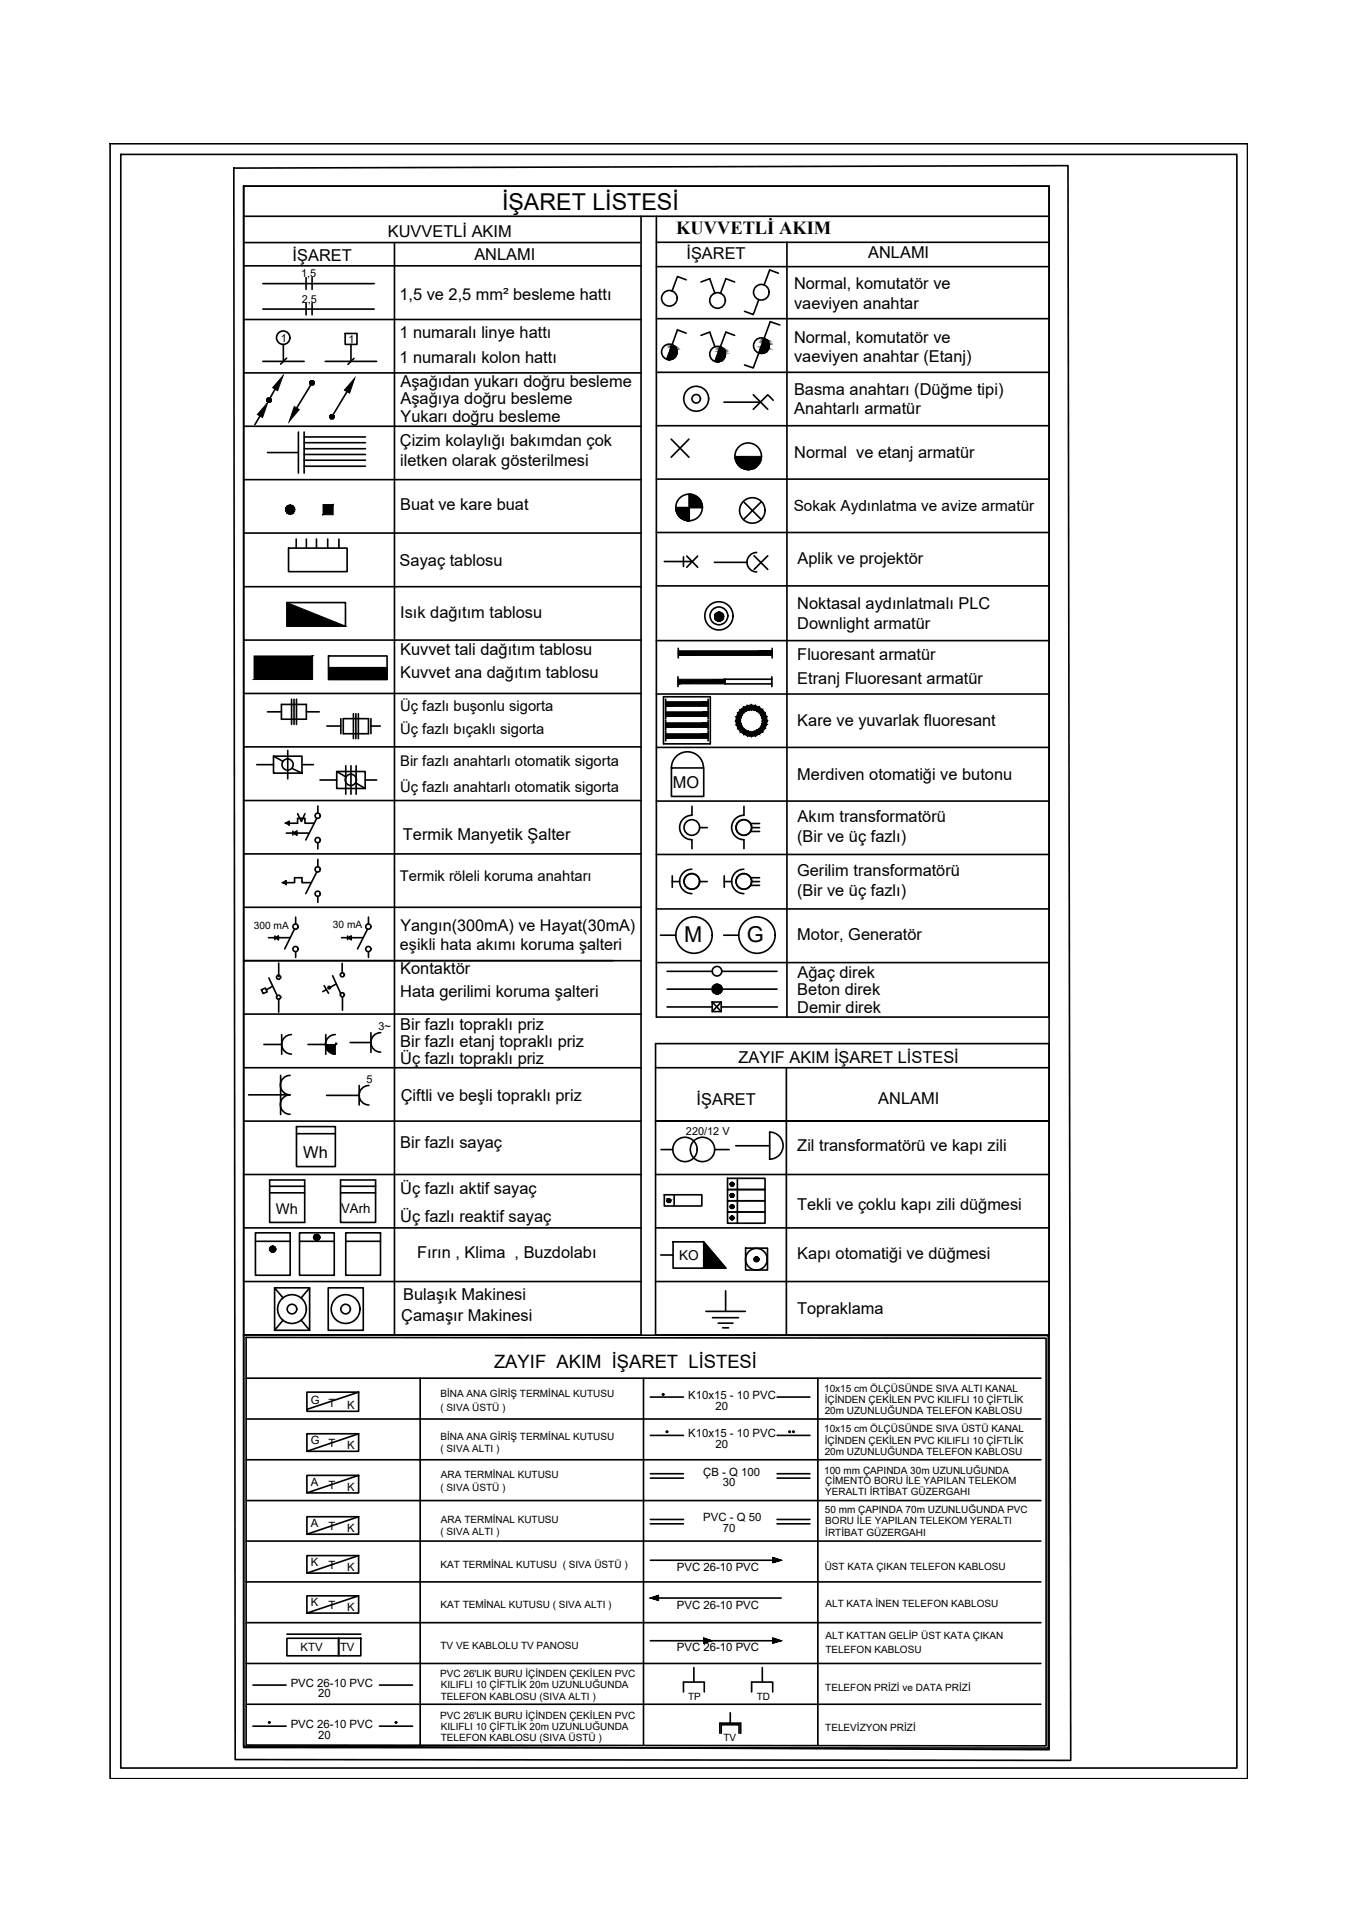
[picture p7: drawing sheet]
<svg xmlns="http://www.w3.org/2000/svg" width="210mm" height="297mm" viewBox="0 0 210 297" stroke-linecap="round" stroke-linejoin="round" font-family="sans-serif">
<!-- layer: 0 -->
<g fill="none" stroke="#000" stroke-width=".25">
<path d="M37.7 33.4h124.6M37.7 37.5h61.3M61 37.5v168.9M99.2 33.4v173h-61.5v-177.6h124.6v128.5h-60.8v-123.9M101.5 37.5h60.8M121.7 37.5v119.8M37.7 49.4h61.5M37.7 57.7h61.5M37.7 41.1h61.5M40.7 55.9h6.3M40.7 47.8h17.2M40.7 43.9h17.2"/>
<path d="M43.8 53.3v2.6M44.3 55.4l-.9 .9M47.3 42.9v1.8M47.3 46.9v1.8M48.3 42.9v1.8M48.3 46.9v1.8M48.4 59.1l-2.5 4M50.3 55.9h8M53.4 51.6h1.8v1.7h-1.8zM54.3 53.3v2.6M54.8 55.4l-1 .9M101.5 49.3h60.8"/>
<path d="M101.5 57.6h60.8M101.5 41.2h60.8M106.1 43.3l-1.3-.5-.9 2.2M106.1 51.5l-1.3-.5-1.7 4.6M108.4 43.6l1.4-.5 .8 2.3M108.4 51.9l1.4-.5 .8 2.2M113.6 43.6l-1.3-.5-.9 2.3M113.6 51.9l-1.3-.5-1.7 4.5M117.4 46.4l-.9 2.2-1.3-.5M120.4 42.2l-1.3-.5-.9 2.3M120.6 50.2l-1.5-.5-2.6 7.2-1.3-.5M37.7 65.9h61.5"/>
<path d="M37.7 74.2h61.5M40.2 64.3l-.8 1.4M41.4 70h4.8M42.6 60.2l-.8 1.3M46.2 66.8v6.4M47 66.8v6.4M47 67.6h9.5M47 68.5h9.5M47 69.4h9.5M47 70.3h9.5M47 71.2h9.5M47 72.1h9.5"/>
<path d="M53.7 60.5l-2.5 4.1M101.5 65.8h60.8M101.5 74.1h60.8M103.8 67.9l2.8 2.8M104.5 78.5h4.1M104.5 78.5a2.05 2.05 0 0 0 2.1 2M106.6 67.9l-2.8 2.8M106.6 76.4a2.05 2.05 0 0 1 2 2.1M106.6 76.5v4.1M112 62.2h5.6M115 77.6l2.8 2.7M116.5 61l2.3 2.3"/>
<path d="M117.8 77.6l-2.8 2.7M119.6 61.9l-.8-.9-2.3 2.3M37.7 82.4h61.5M37.7 90.7h61.5M37.7 99h61.5M44.4 93.2h9v3.6h-9zM44.6 84.8h9.1v3.6h-9.1zM45.8 83.4v1.4M47.4 83.4v1.4M49 83.4v1.4M50.7 83.4v1.4M52.4 83.4v1.4"/>
<path d="M101.5 99.1h60.8M101.5 82.3h60.8M101.5 90.6h60.8M102.8 86.8h4.3M105.7 86.1v1.5M106.2 86l1.7 1.7M107.9 86l-1.7 1.7M110.5 87h5M116.6 85.9l2.2 2.2M117 85.4a1.5 1.5 0 0 0-1.5 1.5 1.5 1.5 0 0 0 1.5 1.5M118.8 85.9l-2.2 2.2M37.7 107.2h61.5"/>
<path d="M37.7 115.5h61.5M39.7 118.2h2.6M41.4 110.1h2.1M42.3 116.9h4.4v2.6h-4.4zM42.3 116.9l1.5 .8M43.5 108.9h3.9v2.3h-3.9zM44.5 116v4.4M45.1 108.1v3.9M45.2 118.8l1.5 .7M45.5 108.1v3.9M45.9 108.1v3.9M46.7 118.2h1.8"/>
<path d="M47.4 110.1h2M50.6 112.3h2.1M50.8 101.4h9.1v3.7h-9.1zM50.8 103.3h9.1M52.1 119.3h4.4v2.6h-4.4zM52.1 119.3l1.4 .8M52.7 111.1v2.4M53.1 111.1h3.9v2.4h-3.9zM53.5 118.4v4.4M54.3 118.4v4.4M54.7 110.4v3.8M55 110.4v3.8"/>
<path d="M55.1 118.4v4.4M55.4 110.4v3.8M57.4 111.1v2.4M57.4 112.3h1.4M101.5 107.3h60.8M101.5 115.6h60.8M102.6 107.7h7.3v7.3h-7.3zM103 108.1v1.5M103 109.7v1.5M103 111.4v1.5M103 113v1.6M103.9 118.7a2.48 2.48 0 0 1 2.4-2.5 2.48 2.48 0 0 1 2.5 2.5"/>
<path d="M103.9 118.7h5v4.4h-5zM104.9 104.6v1.6M104.9 100.2v1.5M109.5 108.1v1.5M109.5 109.7v1.5M109.5 111.4v1.5M109.5 113v1.6M119.4 105h-7.2v.7h7.2M119.4 104.6v1.6M119.4 100.2v1.5M37.7 123.8h61.5M37.7 132h61.5"/>
<path d="M44.3 128.8h1M45.3 128.5v.6M45.4 128.8l.5-.3v.6zM45.4 128.8h2.5M46 125.8l.6 1.2 .6-1.2M48.1 136.5h-1.4v-.8h-1.1v.8h-1.9l.6-.3v.6M48.6 127.3h-1.4v-.8h-1.2v.8h-1.8l.5-.3v.6M49 134.8l-1.7 3.4M49 126.5l-1.7 3.4M49.2 124.6v1.2M49.2 130.3v1M49.2 132.9v1.1"/>
<path d="M49.2 138.6v.9M49.5 120.6h2.6M55 121.1l1.5 .8M56.5 120.6h1.8M101.5 132.1h60.8M101.5 123.9h60.8M104 135.4v1.8M104 136.3h1.1M107 134.4a1.88 1.88 0 0 0-1.9 1.9 1.88 1.88 0 0 0 1.9 1.9M107 126.1a1.88 1.88 0 0 0-1.9 1.9 1.88 1.88 0 0 0 1.9 1.8M107 124.7v1.4M107 129.8v1.4"/>
<path d="M108.2 136.3h1.2M108.2 128h1.2M112 135.4v1.8M112 136.3h1.2M115.1 134.4a1.88 1.88 0 0 0-1.9 1.9 1.88 1.88 0 0 0 1.9 1.9M115.1 126.1a1.88 1.88 0 0 0-1.9 1.9 1.88 1.88 0 0 0 1.9 1.8M115.1 124.7v1.4M115.1 129.8v1.4M116.1 135.7h1.4M116.1 136.9h1.4M116.1 127.3h1.4M116.1 128.6h1.4"/>
<path d="M116.3 136.3h1.2M116.3 128h1.2M37.7 140.3h61.5M37.7 148.5h61.5M37.7 156.8h61.5M40.4 153l.7-.2 .2 .6-.6 .2zM41.5 145h1M41.6 151.2l1.3 2.8M42.1 152.5l-.9 .6M42.5 144.7v.6M42.6 145l.5-.3v.6zM42.6 145h2.3"/>
<path d="M43.1 148.9v2.1M43.1 154.5v2M43.6 160v3M45.1 160a1.5 1.5 0 0 0-1.5 1.5 1.5 1.5 0 0 0 1.5 1.5M45.6 143.6l-1.6 3.1M45.7 141.8v1.1M45.7 147.2v.8M50.1 152.4l.7 1.2M50.4 160v3M50.5 153l-.6 .3M51.4 150.9l1.3 2.8M51.9 160a1.5 1.5 0 0 0-1.6 1.5 1.5 1.5 0 0 0 1.6 1.5"/>
<path d="M52 152.1l-.9 .6M52.8 145h1M52.9 149v1.5M53 154.2v2M53.8 144.7v.6M53.9 145l.4-.3v.6zM53.9 145h2.2M56.9 143.6l-1.6 3.1M57 141.8v1.1M57 147.2v.8M57.4 159.7v3M58.9 159.7a1.5 1.5 0 0 0-1.5 1.5 1.5 1.5 0 0 0 1.5 1.5"/>
<path d="M101.5 148.8h60.8M101.5 140.5h60.8M102.2 144.6h2.3M103.2 155.7h7M103.2 150.2h7M103.2 153h17M110.2 154.9h1.4v1.5h-1.4zM110.2 154.9l1.4 1.5M111.6 154.9l-1.4 1.5M111.6 155.7h8.6M111.7 150.2h8.5M111.9 144.6h2.4"/>
<path d="M37.7 165.1h61.5M37.7 173.4h61.5M38.5 169.3h6.2M40.8 161.5h2.8M43.4 166.3v6M44.9 166.3a1.5 1.5 0 0 0-1.5 1.5 1.5 1.5 0 0 0 1.5 1.5 1.5 1.5 0 0 0-1.5 1.5 1.5 1.5 0 0 0 1.5 1.5M45.9 174.2h6v6.2h-6zM45.9 175.3h6M47.6 161.5h2.8M50.5 169.4h5.1M54.2 161.2h3.2M55.6 167.9v3"/>
<path d="M57.1 167.9a1.5 1.5 0 0 0-1.5 1.5 1.5 1.5 0 0 0 1.5 1.5M101.4 161.4h60.9v45h-60.9zM101.4 165.1h60.9M102.2 177.8h1.9M110.6 177.8h2.2M113.8 177.2h5.3M119 175a2.1 2.1 0 0 1 2.1 2.1 2.1 2.1 0 0 1-2.1 2.1M119.1 175.1v4.1M121.6 165.1v41.3M162.3 173.4h-60.9h60.9M37.7 181.6h61.5M37.7 189.9h61.5"/>
<path d="M37.7 198.2h61.5M39.5 190.6h5.4v6.6h-5.4zM39.5 191.9h5.4M41.7 184.4h5.4M41.7 183.4h5.4M41.7 182.5h5.4v6.5h-5.4zM42.5 199.1h5.4M46.3 190.6h5.4v6.6h-5.4zM46.3 191.9h5.4M50.8 199.1h5.4v6.6h-5.4zM52.7 182.5h5.4v6.5h-5.4zM52.7 184.4h5.4"/>
<path d="M52.7 183.4h5.4M53.5 190.6h5.4v6.6h-5.4zM53.5 191.9h5.4M101.4 181.6h60.9M101.4 189.9h60.9M101.4 198.2h60.9M102.2 194.1h1.9M102.8 184.7h5.8v1.8h-5.8zM104.1 192h4.8v4.1h-4.8zM104.3 184.7v1.8M108.9 192l3.4 4.1h-3.4M112.2 199.6v3.2"/>
<path d="M112.5 182.2h5.8v1.7h-5.8zM112.5 183.9h5.8v1.8h-5.8zM112.5 185.7h5.8v1.7h-5.8zM112.5 187.4h5.8v1.7h-5.8zM114.1 182.2v6.9M115.3 193h3.4v3.4h-3.4zM42.5 205.7h5.4M43.8 200.7l-1.3-1.6v6.6l1.3-1.6M46.6 200.7l1.3-1.6v6.6l-1.3-1.6M109.2 202.8h6.1M110.2 203.8h4M111.1 204.6h2.3"/>
<path d="M111.8 205.3h.9"/>
<circle cx="43.8" cy="52.2" r="1.04"/>
<circle cx="103.5" cy="54.4" r="1.21"/>
<circle cx="103.5" cy="46.1" r="1.21"/>
<circle cx="111" cy="46.5" r="1.21"/>
<circle cx="111" cy="54.8" r="1.21"/>
<circle cx="117.8" cy="45.2" r="1.21"/>
<circle cx="117.8" cy="53.4" r="1.21"/>
<circle cx="106.6" cy="78.5" r="2.05"/>
<circle cx="107.7" cy="61.7" r="1.93"/>
<circle cx="107.7" cy="61.7" r=".66"/>
<circle cx="115.7" cy="70.5" r="2.05"/>
<circle cx="116.4" cy="78.9" r="1.97"/>
<circle cx="111.2" cy="95.2" r="2.18"/>
<circle cx="111.2" cy="95.2" r="1.38"/>
<circle cx="44.5" cy="118.2" r=".87"/>
<circle cx="49.1" cy="138.2" r=".4"/>
<circle cx="49.1" cy="134.4" r=".4"/>
<circle cx="49.1" cy="129.9" r=".4"/>
<circle cx="49.1" cy="126.1" r=".4"/>
<circle cx="54.3" cy="120.6" r=".87"/>
<circle cx="107" cy="136.3" r="1.21"/>
<circle cx="107" cy="128" r="1.21"/>
<circle cx="115.1" cy="136.3" r="1.21"/>
<circle cx="115.1" cy="128" r="1.21"/>
<circle cx="43.1" cy="154.2" r=".32"/>
<circle cx="43.1" cy="151.1" r=".32"/>
<circle cx="45.7" cy="146.7" r=".4"/>
<circle cx="45.7" cy="143.3" r=".4"/>
<circle cx="50.9" cy="152.7" r=".19"/>
<circle cx="53" cy="153.8" r=".32"/>
<circle cx="53" cy="150.7" r=".32"/>
<circle cx="57" cy="143.3" r=".4"/>
<circle cx="57" cy="146.7" r=".4"/>
<circle cx="107.4" cy="144.6" r="2.82"/>
<circle cx="110.9" cy="150.2" r=".74"/>
<circle cx="110.9" cy="152.9" r=".74"/>
<circle cx="117.1" cy="144.6" r="2.82"/>
<circle cx="106" cy="177.7" r="1.88"/>
<circle cx="108.7" cy="177.7" r="1.88"/>
<circle cx="42.2" cy="193.1" r=".44"/>
<circle cx="49" cy="191.3" r=".44"/>
<circle cx="103.5" cy="185.7" r=".28"/>
<circle cx="113.2" cy="188.3" r=".28"/>
<circle cx="113.2" cy="183.1" r=".28"/>
<circle cx="113.2" cy="184.8" r=".28"/>
<circle cx="113.2" cy="186.6" r=".28"/>
<circle cx="117" cy="194.7" r="1.67"/>
<circle cx="117" cy="194.7" r=".36"/>
<circle cx="45.2" cy="202.4" r="2.22"/>
<circle cx="45.2" cy="202.4" r=".74"/>
<circle cx="53.5" cy="202.4" r="2.22"/>
<circle cx="53.5" cy="202.4" r=".74"/>
</g>
<g fill="#000" stroke="#000" stroke-width=".15">
<path d="M43.8 58.1l-.9 2.3-.7-.5zM103.3 55.6h.5zM103.9 53.3l.3 .1h-.3zM110.8 55.9h.5zM117.5 54.7h.6zM118.2 52.3l.2 .1h-.2zM41.4 62.2l-.8 2.4-.8-.5zM44.9 78.8h.7v.3zM45.5 62.9l.8 .4-1.6 1.9zM54.9 58.5l-.8 2.3-.8-.5zM106.6 76.5h.3zM44.4 93.2l9 3.6h-9z"/>
<path d="M105.9 80.4h.7v.1zM111.1 96.1h.3zM111.1 94.7h.2zM110.8 153.7h.3zM110.8 152.2h.2zM41.8 193.3h.8zM42.1 193.6h.2zM42.1 192.7h.2zM48.9 191.8h.2zM49 190.9h.1zM103.2 185.8h.5zM103.3 185.5h.4z"/>
<path d="M103.3 185.9h.3zM103.4 185.4h.2zM103.4 185.9h.1zM108.9 192l3.4 4.1h-3.4zM113.2 183.4h.1zM113.2 185.1h.1zM113.2 186.9h.1zM113.2 188.6h.1zM116.7 194.6h.7zM116.9 195.1h.2zM117 194.4h.1z"/>
<path d="M47.9 59.2v.2l.3-.2zM47.9 59.4l.3-.2-.1 .3zM48.2 59.2l-.1 .3 .1 .1z"/>
<path d="M48.1 58.9l.1 .3v-.4zM48.1 58.9l.1 .3-.3-.2zM47.9 59v.2h.3z"/>
<path d="M48.2 59.2v.4l.2-.1zM48.2 59.2l.4 .2-.2 .1zM48.2 59.2l.4 .2v-.2z"/>
<path d="M48.2 59.2h.4v-.2zM48.4 58.9l.2 .1-.4 .2zM48.2 58.8v.4l.2-.3z"/>
<path d="M103.3 55.6h.4zM103.3 55.6h.4z"/>
<path d="M103.1 55.6h.8zM103.1 55.6h.7z"/>
<path d="M103.1 55.5h.9zM103.1 55.5l.8 .1z"/>
<path d="M103.9 53.4l.4 .1zM103.9 53.4l.4 .1h-.4z"/>
<path d="M103.2 55.4l.8 .1 .2-.1zM103.2 55.4l.8 .1h-.9z"/>
<path d="M103.9 53.5l.6 .1-.2-.1zM103.9 53.5l.6 .1h-.7z"/>
<path d="M103.2 55.3l1 .1 .2-.1zM103.2 55.3l1 .1h-1z"/>
<path d="M103.8 53.6l.8 .2-.1-.2zM103.8 53.6l.8 .2h-.8z"/>
<path d="M103.3 55.1l1.1 .2 .1-.2zM103.3 55.1l1.1 .2h-1.2z"/>
<path d="M103.8 53.8l.9 .2-.1-.2zM103.8 53.8l.9 .2h-1z"/>
<path d="M103.7 54l1 .2v-.2zM103.7 54l1 .2h-1.1z"/>
<path d="M103.4 54.9l1.1 .2 .2-.2zM103.4 54.9l1.1 .2h-1.2z"/>
<path d="M103.6 54.2l1.1 .2v-.2zM103.6 54.2l1.1 .2h-1.1z"/>
<path d="M103.6 54.4l1.1 .3v-.3zM103.6 54.4l1.1 .3h-1.2z"/>
<path d="M103.5 54.7l1.2 .2v-.2zM103.5 54.7l1.2 .2h-1.3z"/>
<path d="M110.8 55.9l.4 .1zM110.8 56h.4z"/>
<path d="M110.6 55.9h.8zM110.6 55.9h.7z"/>
<path d="M111.4 53.6l.2 .1zM111.4 53.6l.2 .1h-.2z"/>
<path d="M110.6 55.9h.9zM110.6 55.9h.8z"/>
<path d="M111.4 53.7l.4 .1zM111.4 53.7l.4 .1h-.4z"/>
<path d="M110.7 55.8l.8 .1 .2-.1zM110.7 55.8l.8 .1h-.9z"/>
<path d="M111.4 53.8l.5 .2-.1-.2zM111.4 53.8l.5 .2h-.6z"/>
<path d="M110.7 55.6l1 .2 .2-.2zM110.7 55.6l1 .2h-1z"/>
<path d="M111.3 54l.8 .1-.2-.1zM111.3 54l.8 .1h-.9z"/>
<path d="M110.8 55.4l1.1 .2 .1-.2zM110.8 55.4l1.1 .2h-1.2z"/>
<path d="M111.2 54.1l1 .3-.1-.3zM111.2 54.1l1 .3h-1z"/>
<path d="M111.2 54.4l1 .2v-.2zM111.2 54.4l1 .2h-1.1z"/>
<path d="M110.8 55.2l1.2 .2 .2-.2zM110.8 55.2l1.2 .2h-1.2z"/>
<path d="M111.1 54.6l1.1 .2v-.2zM111.1 54.6l1.1 .2h-1.2z"/>
<path d="M110.9 55l1.3 .2v-.2zM110.9 55l1.3 .2h-1.4z"/>
<path d="M111 54.8l1.2 .2v-.2zM111 54.8l1.2 .2h-1.3z"/>
<path d="M117.5 54.7h.5zM117.6 54.7h.4z"/>
<path d="M117.4 54.6h.8zM117.4 54.6l.7 .1z"/>
<path d="M117.4 54.6h.9zM117.4 54.6h.8z"/>
<path d="M118.2 52.4l.4 .1zM118.2 52.4l.4 .1h-.5z"/>
<path d="M117.4 54.5l.9 .1 .2-.1zM117.4 54.5l.9 .1h-.9z"/>
<path d="M118.1 52.5l.6 .2-.1-.2zM118.1 52.5l.6 .2h-.6z"/>
<path d="M117.5 54.3l1 .2 .2-.2zM117.5 54.3l1 .2h-1.1z"/>
<path d="M118.1 52.7l.7 .1-.1-.1zM118.1 52.7l.7 .1h-.8z"/>
<path d="M117.5 54.1l1.2 .2 .1-.2zM117.5 54.1l1.2 .2h-1.2z"/>
<path d="M118 52.8l.9 .2-.1-.2zM118 52.8l.9 .2h-.9z"/>
<path d="M118 53l1 .3-.1-.3zM118 53l1 .3h-1.1z"/>
<path d="M117.6 53.9l1.2 .2 .1-.2zM117.6 53.9l1.2 .2h-1.3z"/>
<path d="M117.9 53.3l1.1 .2v-.2zM117.9 53.3l1.1 .2h-1.2z"/>
<path d="M117.7 53.7l1.2 .2 .1-.2zM117.7 53.7l1.2 .2h-1.3z"/>
<path d="M117.8 53.5l1.2 .2v-.2zM117.8 53.5l1.2 .2h-1.3z"/>
<path d="M41.2 61.9l.1 .2 .3-.2zM41.3 62.1l.3-.2-.2 .3zM41.6 61.9l-.2 .3h.2z"/>
<path d="M41.4 61.6l.2 .3v-.4zM41.4 61.6l.2 .3-.3-.2zM41.3 61.7l-.1 .2h.4z"/>
<path d="M41.6 61.9v.3h.2zM41.6 61.9l.3 .2-.1 .1zM41.6 61.9l.3 .2 .1-.2z"/>
<path d="M41.6 61.9h.4l-.1-.2zM41.8 61.6l.1 .1-.3 .2zM41.6 61.5v.4l.2-.3z"/>
<path d="M44.2 79.1l.2 .2 .5-.5zM44.9 78.8l-.3 .7-.2-.2zM44.9 78.8l-.3 .7h.3z"/>
<path d="M44.4 78.3l-.2 .2 .7 .3zM44.2 78.5l.7 .3h-.7zM44.2 78.8v.3l.7-.3z"/>
<path d="M44.9 78.8v.7h.3zM44.9 78.8l.5 .5-.2 .2zM44.9 78.8l.5 .5 .2-.2z"/>
<path d="M44.9 78.1v.7l.3-.7zM44.6 78.1h.3v.7zM44.4 78.3l.5 .5-.3-.7z"/>
<path d="M44.9 78.8h.7v-.3zM44.9 78.8l.5-.5 .2 .2zM45.2 78.1l-.3 .7 .5-.5z"/>
<path d="M50 78h1.5l-1.5 1.6zM51.5 78l-1.5 1.6h1.5z"/>
<path d="M51 64.4v.2l.3-.2zM51 64.6l.3-.2-.1 .4zM51.3 64.4l-.1 .4h.1z"/>
<path d="M51.3 64.4v.4h.2zM51.3 64.4l.4 .2-.2 .2zM51.3 64.4l.4 .2v-.2z"/>
<path d="M51.2 64.1l.1 .3v-.3zM51.2 64.1l.1 .3-.3-.1zM51 64.3v.1h.3z"/>
<path d="M51.3 64.4h.4v-.1zM51.5 64.1l.2 .2-.4 .1zM51.3 64.1v.3l.2-.3z"/>
<path d="M104.5 78.5l2.1 .4v-.4zM104.5 78.5l2.1 .4h-2z"/>
<path d="M104.6 78.9l2 .3v-.3zM104.6 78.9l2 .3h-1.9z"/>
<path d="M104.7 79.2l1.9 .3v-.3zM104.7 79.2l1.9 .3h-1.8z"/>
<path d="M104.8 79.5l1.8 .3v-.3zM104.8 79.5l1.8 .3h-1.6z"/>
<path d="M105 79.8l1.6 .3v-.3zM105 79.8l1.6 .3h-1.3z"/>
<path d="M104.5 78.5l2.1 .4v-.4zM104.5 78.5l2.1 .4h-2z"/>
<path d="M104.6 78.9l2 .3v-.3zM104.6 78.9l2 .3h-1.9z"/>
<path d="M104.7 79.2l1.9 .3v-.3zM104.7 79.2l1.9 .3h-1.8z"/>
<path d="M104.8 79.5l1.8 .3v-.3zM104.8 79.5l1.8 .3h-1.6z"/>
<path d="M105 79.8l1.6 .3v-.3zM105 79.8l1.6 .3h-1.3z"/>
<path d="M106.6 76.5l.7 .1zM106.6 76.5l.7 .1h-.7z"/>
<path d="M106.6 76.6l1 .2-.3-.2zM106.6 76.6l1 .2h-1z"/>
<path d="M106.6 76.8l1.3 .1-.3-.1zM106.6 76.8l1.3 .1h-1.3z"/>
<path d="M106.6 76.9l1.6 .3-.3-.3zM106.6 76.9l1.6 .3h-1.6z"/>
<path d="M106.6 77.2l1.8 .3-.2-.3zM106.6 77.2l1.8 .3h-1.8z"/>
<path d="M106.6 77.5l1.9 .3-.1-.3zM106.6 77.5l1.9 .3h-1.9z"/>
<path d="M106.6 77.8l2 .3-.1-.3zM106.6 77.8l2 .3h-2z"/>
<path d="M106.6 78.1l2 .4v-.4zM106.6 78.1l2 .4h-2z"/>
<path d="M115.2 72.6h.7h.4zM115.2 72.6h.7z"/>
<path d="M114.8 72.4l1.5 .2 .3-.2zM114.8 72.4l1.5 .2h-1.1z"/>
<path d="M114.5 72.2l2.1 .2 .4-.2zM114.5 72.2l2.1 .2h-1.8z"/>
<path d="M114.2 72l2.8 .2 .2-.2zM114.2 72l2.8 .2h-2.5z"/>
<path d="M114 71.7l3.2 .3 .3-.3zM114 71.7l3.2 .3h-3z"/>
<path d="M113.8 71.3l3.7 .4 .2-.4zM113.8 71.3l3.7 .4h-3.5z"/>
<path d="M113.7 71l4 .3v-.3zM113.7 71l4 .3h-3.9z"/>
<path d="M113.7 70.6l4 .4 .1-.4zM113.7 70.6l4 .4h-4z"/>
<path d="M105.9 80.4l.7 .1zM106.2 80.5l.4 .1z"/>
<path d="M105.9 80.4l.7 .1zM106.2 80.5l.4 .1z"/>
<path d="M105.3 80.1l1.3 .2v-.2zM105.3 80.1l1.3 .2h-1z"/>
<path d="M105.6 80.3l1 .1v-.1zM105.6 80.3l1 .1h-.7z"/>
<path d="M105.3 80.1l1.3 .2v-.2zM105.3 80.1l1.3 .2h-1z"/>
<path d="M105.6 80.3l1 .1v-.1zM105.6 80.3l1 .1h-.7z"/>
<path d="M111.1 96.1h.2zM111.1 96.1h.2z"/>
<path d="M111.1 94.7h.3zM111.1 94.7h.3z"/>
<path d="M111.1 94.7h.3zM111 94.7h.4z"/>
<path d="M111 94.7h.5zM110.9 94.7h.6z"/>
<path d="M111 96h.4zM111 96l.4 .1z"/>
<path d="M110.9 94.7h.7zM110.9 94.7h.7z"/>
<path d="M110.9 96h.6zM110.9 96h.5z"/>
<path d="M110.9 94.7l.7 .1zM110.9 94.7l.7 .1z"/>
<path d="M110.9 96h.7zM110.9 96h.6z"/>
<path d="M110.8 94.8h.9zM110.8 94.8h.9z"/>
<path d="M110.8 95.9h.8zM110.8 95.9l.8 .1z"/>
<path d="M110.8 94.8l.9 .1zM110.8 94.8l.9 .1z"/>
<path d="M110.8 95.9h.9zM110.8 95.9h.8z"/>
<path d="M110.7 94.9h1.1zM110.7 94.9h1.1z"/>
<path d="M110.7 95.8h1zM110.7 95.8l1 .1z"/>
<path d="M110.7 94.9l1.1 .1v-.1zM110.7 94.9l1.1 .1h-1.2z"/>
<path d="M110.7 95.8h1.1zM110.7 95.8h1z"/>
<path d="M110.6 95h1.3zM110.6 95h1.3z"/>
<path d="M110.6 95.8h1.2zM110.6 95.8h1.2z"/>
<path d="M110.6 95l1.3 .1zM110.6 95l1.3 .1z"/>
<path d="M110.6 95.7l1.2 .1 .1-.1zM110.6 95.7l1.2 .1h-1.2z"/>
<path d="M110.6 95.1l1.3 .1v-.1zM110.6 95.1l1.3 .1h-1.4z"/>
<path d="M110.5 95.2h1.4zM110.5 95.2h1.4z"/>
<path d="M110.5 95.2l1.4 .1v-.1zM110.5 95.2l1.4 .1h-1.4z"/>
<path d="M110.5 95.5h1.4zM110.5 95.5h1.4z"/>
<path d="M110.5 95.5l1.4 .1v-.1zM110.5 95.5l1.4 .1h-1.3z"/>
<path d="M110.6 95.6h1.3zM110.6 95.6l1.3 .1z"/>
<path d="M110.5 95.3l1.4 .1v-.1zM110.5 95.3l1.4 .1h-1.4z"/>
<path d="M110.5 95.4h1.4zM110.5 95.4h1.4z"/>
<path d="M110.5 95.4l1.4 .1v-.1zM110.5 95.4l1.4 .1h-1.4z"/>
<path d="M39.3 101.4h9.1l-9.1 3.7zM39.3 105.1h9.1v-3.7z"/>
<path d="M50.8 103.3l9.1 1.8v-1.8zM50.8 103.3l9.1 1.8h-9.1z"/>
<path d="M103 111.8v.7l6.5-.7zM103 112.5l6.5-.7v.7z"/>
<path d="M103 110.1v.7l6.5-.7zM103 110.8l6.5-.7v.7z"/>
<path d="M103 108.5v.7l6.5-.7zM103 109.2l6.5-.7v.7z"/>
<path d="M103 113.5v.7l6.5-.7zM103 114.2l6.5-.7v.7z"/>
<path d="M104.9 105v.7l7.3-.7zM104.9 105.7l7.3-.7v.7z"/>
<path d="M104.9 100.6v.7l14.5-.7zM104.9 101.3l14.5-.7v.7z"/>
<path d="M117.9 111.9l.8-.4-.1 .6zM117.9 111.5v.4l.8-.4zM117.9 111.5l.7-.7 .1 .7zM117.9 111v.5l.7-.7zM118.3 110.2l.3 .6-.7 .2zM117.7 110.6l.2 .4 .4-.8zM118 109.7l.3 .5-.6 .4zM118 109.7l-.6 .5 .3 .4zM117.4 109.3l.6 .4-.6 .5zM117.4 109.3l-.3 .7 .3 .2zM116.9 109.1l.5 .2-.3 .7zM116.9 109.1l-.2 .7 .4 .2zM116.2 109l.7 .1-.2 .7zM116.2 109v.8h.5zM115.6 109.1l.6-.1v.8zM115.6 109.1l.2 .7h.4zM115 109.3l.6-.2 .2 .7zM115 109.3l.4 .7 .4-.2zM114.5 109.7l.5-.4 .4 .7zM114.5 109.7l.5 .5 .4-.2zM114.5 109.7l.5 .5h-.9zM114.1 110.2l.7 .4 .2-.4zM114.1 110.2l.7 .4-.9 .2zM113.9 110.8l.7 .2 .2-.4zM113.9 110.8l.7 .2-.8 .5zM113.8 111.5h.7l.1-.5zM113.8 111.5h.7l-.6 .6zM113.9 112.1l.7-.2-.1-.4zM113.9 112.1l.7-.2-.5 .7zM114.6 111.9l-.5 .7 .7-.3zM114.1 112.6l.7-.3-.3 .9zM114.8 112.3l-.3 .9 .5-.6zM114.5 113.2l.5-.6v.9zM115 112.6v.9l.4-.6zM115.4 112.9l.2 .9-.6-.3zM115.4 112.9l.2 .9 .2-.7zM115.8 113.1l.4 .8-.6-.1zM115.8 113.1l.4 .8v-.7zM116.2 113.2l.7 .6-.7 .1zM116.2 113.2l.7 .6-.2-.7zM116.7 113.1l.7 .4-.5 .3zM116.7 113.1l.7 .4-.3-.6zM117.1 112.9l.9 .3-.6 .3zM117.1 112.9l.9 .3-.6-.6zM117.4 112.6h.9l-.3 .6zM117.7 112.3l-.3 .3h.9zM117.7 112.3l.9-.2-.3 .5zM117.9 111.9l-.2 .4 .9-.2z"/>
<path d="M43.7 136.5l.6-.3v.3zM43.7 136.5l.6 .3v-.3z"/>
<path d="M44.2 127.3l.5-.3v.3zM44.2 127.3l.5 .3v-.3z"/>
<path d="M45.4 128.8l.5-.3v.3zM45.4 128.8l.5 .3v-.3z"/>
<path d="M42.6 145l.5-.3v.3zM42.6 145l.5 .3v-.3z"/>
<path d="M53.9 145l.4-.3v.3zM53.9 145l.4 .3v-.3z"/>
<path d="M110.8 153.7h.2zM110.8 153.7h.2z"/>
<path d="M110.8 152.2h.3zM110.8 152.2h.3z"/>
<path d="M110.8 152.2h.4zM110.7 152.2h.5z"/>
<path d="M110.7 152.2l.6 .1zM110.6 152.3h.7z"/>
<path d="M110.7 153.7h.5zM110.7 153.7h.4z"/>
<path d="M110.6 152.3h.7zM110.6 152.3h.7z"/>
<path d="M110.6 153.6h.7zM110.6 153.6l.6 .1z"/>
<path d="M110.6 152.3l.8 .1zM110.5 152.4h.9z"/>
<path d="M110.6 153.6h.7zM110.6 153.6h.7z"/>
<path d="M110.5 152.4h.9zM110.5 152.4h.9z"/>
<path d="M110.5 153.5h.9zM110.5 153.5l.8 .1z"/>
<path d="M110.5 152.4h1zM110.5 152.4h1z"/>
<path d="M110.5 153.5h.9zM110.5 153.5h.9z"/>
<path d="M110.4 152.4l1.1 .1zM110.3 152.5h1.2z"/>
<path d="M110.4 153.5h1.1zM110.4 153.5h1z"/>
<path d="M110.3 152.5h1.3zM110.3 152.5h1.3z"/>
<path d="M110.3 153.4h1.2zM110.3 153.4l1.2 .1z"/>
<path d="M110.3 152.5l1.3 .1v-.1zM110.3 152.5l1.3 .1h-1.3z"/>
<path d="M110.3 153.4h1.3zM110.3 153.4h1.2z"/>
<path d="M110.3 152.6l1.3 .1zM110.3 152.6l1.3 .1z"/>
<path d="M110.3 153.3l1.3 .1v-.1zM110.3 153.3l1.3 .1h-1.3z"/>
<path d="M110.3 152.7h1.3zM110.3 152.7h1.3h-1.4z"/>
<path d="M110.2 152.7l1.5 .1-.1-.1zM110.2 152.7l1.5 .1h-1.5z"/>
<path d="M110.2 153.2h1.4zM110.2 153.2h1.4h-1.3z"/>
<path d="M110.3 153.2h1.3zM110.3 153.2l1.3 .1z"/>
<path d="M110.2 152.8l1.5 .1zM110.2 152.8l1.5 .1z"/>
<path d="M110.2 152.9l1.5 .1v-.1zM110.2 152.9l1.5 .1h-1.5z"/>
<path d="M110.2 153h1.5zM110.2 153h1.5h-1.5z"/>
<path d="M110.2 153l1.5 .1zM110.2 153l1.5 .1z"/>
<path d="M110.2 153.1l1.4 .1 .1-.1zM110.2 153.1l1.4 .1h-1.4z"/>
<path d="M50.4 161.5v.5l1.5-.5zM50.4 162l1.5-.5-1.3 .9zM50.6 162.4l.4 .3 .9-1.2z"/>
<path d="M51.9 161.5l-.9 1.2 .4 .2zM51.9 161.5v1.5l-.5-.1z"/>
<path d="M42.1 193.6h.2zM42.1 193.6h.2z"/>
<path d="M42.1 192.7h.2zM42.1 192.7h.2z"/>
<path d="M42.1 192.7h.2zM42.1 192.7h.2z"/>
<path d="M42.1 192.7h.3zM42 192.7h.4z"/>
<path d="M42.1 193.6h.2zM42.1 193.6h.2z"/>
<path d="M42 192.7h.4zM42 192.7h.4z"/>
<path d="M42 193.5h.4zM42 193.5l.3 .1z"/>
<path d="M42 192.7l.4 .1zM42 192.7l.4 .1z"/>
<path d="M41.9 192.8h.6zM41.9 192.8h.6z"/>
<path d="M41.9 193.5h.5zM41.9 193.5h.5z"/>
<path d="M42 193.5h.4zM42 193.5h.4z"/>
<path d="M41.9 193.5h.6zM41.9 193.5h.5z"/>
<path d="M41.9 192.8h.6zM41.9 192.8h.6z"/>
<path d="M41.9 192.8l.7 .1zM41.9 192.8l.7 .1z"/>
<path d="M41.9 193.5h.6zM41.9 193.5h.6z"/>
<path d="M41.8 192.9h.8zM41.8 192.9h.8z"/>
<path d="M41.8 192.9l.8 .1zM41.8 192.9l.8 .1z"/>
<path d="M41.8 193.4h.8zM41.8 193.4h.8z"/>
<path d="M41.8 193.4h.8zM41.8 193.4l.7 .1z"/>
<path d="M41.8 193h.8zM41.8 193h.8z"/>
<path d="M41.8 193h.8zM41.8 193h.8z"/>
<path d="M41.8 193l.8 .1zM41.8 193l.8 .1z"/>
<path d="M41.8 193.3h.8zM41.8 193.3h.8z"/>
<path d="M41.8 193.3h.8zM41.8 193.3l.8 .1z"/>
<path d="M41.8 193.1h.8zM41.8 193.1h.8z"/>
<path d="M41.8 193.1l.8 .1zM41.8 193.1l.8 .1z"/>
<path d="M41.8 193.2h.8zM41.8 193.2h.8z"/>
<path d="M41.8 193.2l.8 .1zM41.8 193.2l.8 .1z"/>
<path d="M41.8 193.3h.8zM41.8 193.3h.8zM41.8 193.3h.8z"/>
<path d="M48.9 191.8h.2zM49 191.8h.1z"/>
<path d="M49 190.9h.1zM49 190.9h.1z"/>
<path d="M48.9 190.9h.3zM48.9 190.9h.3z"/>
<path d="M48.9 190.9h.3zM48.8 190.9h.4z"/>
<path d="M48.9 191.8h.3zM48.9 191.8h.2z"/>
<path d="M48.8 190.9l.4 .1zM48.8 190.9l.4 .1z"/>
<path d="M48.8 191.7h.4zM48.8 191.7l.4 .1z"/>
<path d="M48.8 191h.5zM48.7 191h.6z"/>
<path d="M48.8 191.7h.4zM48.8 191.7h.4z"/>
<path d="M48.7 191h.6zM48.7 191h.6z"/>
<path d="M48.7 191l.6 .1zM48.7 191.1h.6z"/>
<path d="M48.7 191.7h.6zM48.7 191.7h.5z"/>
<path d="M48.7 191.1h.7zM48.7 191.1h.7z"/>
<path d="M48.7 191.6h.6zM48.7 191.6l.6 .1zM48.7 191.7h.6zM48.7 191.7h.6z"/>
<path d="M48.7 191.1h.7zM48.7 191.1h.7z"/>
<path d="M48.7 191.1h.7zM48.7 191.1h.7z"/>
<path d="M48.7 191.6h.7zM48.7 191.6h.6z"/>
<path d="M48.6 191.1l.8 .1zM48.6 191.1l.8 .1z"/>
<path d="M48.6 191.2h.9zM48.6 191.2h.9z"/>
<path d="M48.6 191.5l.8 .1zM48.6 191.5l.8 .1z"/>
<path d="M48.6 191.6h.8zM48.6 191.6h.8zM48.7 191.6h.7zM48.7 191.6h.7z"/>
<path d="M48.6 191.2l.9 .1zM48.6 191.2l.9 .1z"/>
<path d="M48.6 191.3h.9zM48.6 191.3h.9z"/>
<path d="M48.6 191.3h.9zM48.6 191.3h.9z"/>
<path d="M48.6 191.3l.9 .1zM48.6 191.3l.9 .1z"/>
<path d="M48.6 191.4h.9zM48.6 191.4h.9z"/>
<path d="M48.6 191.4l.9 .1zM48.6 191.4l.9 .1z"/>
<path d="M48.6 191.5h.9zM48.6 191.5h.8z"/>
<path d="M103.4 185.4h.1zM103.4 185.4h.1z"/>
<path d="M103.4 185.4h.2zM103.4 185.4h.2zM103.3 185.4h.3z"/>
<path d="M103.4 185.9h.1zM103.4 185.9h.2z"/>
<path d="M103.3 185.4h.3zM103.3 185.4h.3zM103.3 185.4h.3zM103.3 185.4h.3z"/>
<path d="M103.3 185.4l.3 .1zM103.3 185.5h.3zM103.3 185.5h.3zM103.3 185.5h.3z"/>
<path d="M103.3 185.9h.3zM103.3 185.9h.3zM103.3 185.9h.3z"/>
<path d="M103.3 185.5h.4zM103.3 185.5h.4zM103.2 185.5h.5z"/>
<path d="M103.3 185.8h.3zM103.3 185.8h.4z"/>
<path d="M103.3 185.8l.3 .1zM103.3 185.8l.3 .1z"/>
<path d="M103.3 185.9h.3zM103.3 185.9h.3zM103.3 185.9h.3zM103.3 185.9h.3z"/>
<path d="M103.2 185.5h.5zM103.2 185.5h.5z"/>
<path d="M103.2 185.8h.5zM103.2 185.8h.5z"/>
<path d="M103.2 185.5h.5zM103.2 185.5h.5z"/>
<path d="M103.2 185.5l.5 .1zM103.2 185.5l.5 .1zM103.2 185.6h.5zM103.2 185.6h.5z"/>
<path d="M103.2 185.6h.5zM103.2 185.6h.5z"/>
<path d="M103.2 185.6l.5 .1zM103.2 185.6l.5 .1zM103.2 185.7h.5zM103.2 185.7h.5z"/>
<path d="M103.2 185.7h.5zM103.2 185.7h.5z"/>
<path d="M103.2 185.7l.5 .1zM103.2 185.7l.5 .1zM103.2 185.8h.5z"/>
<path d="M103.2 185.8h.5zM103.2 185.8h.5zM103.2 185.8h.5zM103.2 185.8h.5z"/>
<path d="M113.2 182.8h.1zM113.2 182.8h.1z"/>
<path d="M113.2 184.6h.1zM113.2 184.6h.1z"/>
<path d="M113.2 186.3h.1zM113.2 186.3h.1z"/>
<path d="M113.2 188h.1zM113.2 188h.1z"/>
<path d="M113.2 182.8h.1zM113.1 182.8h.2z"/>
<path d="M113.2 184.6h.1zM113.1 184.6h.2z"/>
<path d="M113.2 186.3h.1zM113.1 186.3h.2z"/>
<path d="M113.2 188h.1zM113.1 188h.2z"/>
<path d="M113.1 182.8l.2 .1zM113.1 182.8l.2 .1z"/>
<path d="M113.1 182.9h.3zM113.1 182.9h.3zM113.1 182.9h.3zM113.1 182.9h.3z"/>
<path d="M113.1 183.4h.2zM113.1 183.4h.2z"/>
<path d="M113.1 184.6h.2zM113.1 184.6h.2z"/>
<path d="M113.1 184.6h.3zM113.1 184.6h.3zM113.1 184.6h.3zM113.1 184.6h.3z"/>
<path d="M113.1 185.1h.2zM113.1 185.1h.2z"/>
<path d="M113.1 186.3l.2 .1zM113.1 186.3l.2 .1z"/>
<path d="M113.1 186.4h.3zM113.1 186.4h.3zM113.1 186.4h.3zM113.1 186.4h.3z"/>
<path d="M113.1 186.8l.2 .1zM113.1 186.8l.2 .1z"/>
<path d="M113.1 186.9h.2zM113.1 186.9h.2z"/>
<path d="M113.1 188l.2 .1zM113.1 188l.2 .1z"/>
<path d="M113.1 188.1h.3zM113.1 188.1h.3zM113.1 188.1h.3zM113.1 188.1h.3z"/>
<path d="M113.1 188.6h.2zM113.1 188.6h.2z"/>
<path d="M113.1 188.6h.2zM113.1 188.6h.2z"/>
<path d="M113.1 182.9h.3zM113 182.9h.4zM113 182.9h.4zM113 182.9h.4z"/>
<path d="M113.1 183.3h.3zM113.1 183.3l.2 .1zM113.1 183.4h.2zM113.1 183.4h.2z"/>
<path d="M113.1 184.6l.3 .1zM113.1 184.6l.3 .1zM113 184.7h.4zM113 184.7h.4z"/>
<path d="M113.1 185.1h.3zM113.1 185.1h.2zM113.1 185.1h.2zM113.1 185.1h.2z"/>
<path d="M113.1 186.4h.3zM113.1 186.4h.3zM113 186.4h.4zM113 186.4h.4z"/>
<path d="M113.1 186.8h.3zM113.1 186.8h.2z"/>
<path d="M113.1 188.1h.3zM113.1 188.1h.3zM113 188.1h.4zM113 188.1h.4z"/>
<path d="M113.1 188.6h.3zM113.1 188.6h.2z"/>
<path d="M113 182.9l.5 .1zM113 182.9l.5 .1zM113 183h.5zM113 183h.5z"/>
<path d="M113 183.3h.4zM113 183.3h.4z"/>
<path d="M113 183.3h.4zM113 183.3h.4zM113.1 183.3h.3zM113.1 183.3h.3z"/>
<path d="M113 184.7h.5zM113 184.7h.5zM113 184.7h.5zM113 184.7h.5z"/>
<path d="M113 185l.4 .1zM113 185l.4 .1z"/>
<path d="M113 185.1h.4zM113 185.1h.4zM113.1 185.1h.3zM113.1 185.1h.3z"/>
<path d="M113 186.4h.5zM113 186.4h.5zM113 186.4h.5zM113 186.4h.5z"/>
<path d="M113 186.8h.4zM113 186.8h.4zM113.1 186.8h.3zM113.1 186.8h.3z"/>
<path d="M113 188.1l.5 .1zM113 188.1l.5 .1zM113 188.2h.5zM113 188.2h.5z"/>
<path d="M113 188.5h.4zM113 188.5l.4 .1zM113.1 188.6h.3zM113.1 188.6h.3z"/>
<path d="M113 183h.5zM113 183h.5z"/>
<path d="M113 183.3h.5zM113 183.3h.5z"/>
<path d="M113 183.3h.5zM113 183.3h.4z"/>
<path d="M113 184.7h.5zM113 184.7h.5z"/>
<path d="M113 185h.5zM113 185h.5z"/>
<path d="M113 185h.5zM113 185h.4z"/>
<path d="M113 186.4l.5 .1zM113 186.4l.5 .1z"/>
<path d="M113 186.7l.5 .1zM113 186.7l.5 .1z"/>
<path d="M113 186.8h.5zM113 186.8h.4zM113 186.8h.4zM113 186.8h.4z"/>
<path d="M113 188.2h.5zM113 188.2h.5z"/>
<path d="M113 188.5h.5zM113 188.5h.5z"/>
<path d="M113 188.5h.5zM113 188.5h.4zM113 188.5h.4zM113 188.5h.4z"/>
<path d="M113 183h.5zM113 183h.5z"/>
<path d="M113 183h.5zM113 183h.5zM113 183h.5zM113 183h.5z"/>
<path d="M113 183l.5 .1zM113 183l.5 .1z"/>
<path d="M113 183.1h.5zM113 183.1h.5zM113 183.1h.5zM113 183.1h.5z"/>
<path d="M113 183.1l.5 .1zM113 183.1l.5 .1zM113 183.2h.5zM113 183.2h.5z"/>
<path d="M113 183.2h.5zM113 183.2h.5z"/>
<path d="M113 183.2h.5zM113 183.2l.5 .1zM113 183.3h.5zM113 183.3h.5z"/>
<path d="M113 184.7h.5zM113 184.7h.5z"/>
<path d="M113 184.7l.5 .1zM113 184.7l.5 .1zM113 184.8h.5zM113 184.8h.5z"/>
<path d="M113 184.8h.5zM113 184.8h.5z"/>
<path d="M113 184.8l.5 .1zM113 184.8l.5 .1zM113 184.9h.5zM113 184.9h.5z"/>
<path d="M113 184.9h.5zM113 184.9h.5zM113 184.9h.5zM113 184.9h.5z"/>
<path d="M113 184.9l.5 .1zM113 184.9l.5 .1z"/>
<path d="M113 185h.5zM113 185h.5zM113 185h.5zM113 185h.5z"/>
<path d="M113 186.5h.5zM113 186.5h.5z"/>
<path d="M113 186.5h.5zM113 186.5h.5zM113 186.5h.5zM113 186.5h.5z"/>
<path d="M113 186.5l.5 .1zM113 186.5l.5 .1z"/>
<path d="M113 186.6h.5zM113 186.6h.5zM113 186.6h.5zM113 186.6h.5z"/>
<path d="M113 186.6h.5zM113 186.6h.5zM113 186.6h.5zM113 186.6h.5z"/>
<path d="M113 186.6l.5 .1zM113 186.6l.5 .1z"/>
<path d="M113 186.7h.5zM113 186.7h.5zM113 186.7h.5zM113 186.7h.5z"/>
<path d="M113 188.2h.5zM113 188.2h.5z"/>
<path d="M113 188.2l.5 .1zM113 188.2l.5 .1zM113 188.3h.5zM113 188.3h.5z"/>
<path d="M113 188.3h.5zM113 188.3h.5z"/>
<path d="M113 188.3h.5zM113 188.3h.5zM113 188.3h.5zM113 188.3h.5z"/>
<path d="M113 188.3l.5 .1zM113 188.3l.5 .1zM113 188.4h.5zM113 188.4h.5z"/>
<path d="M113 188.4h.5zM113 188.4h.5z"/>
<path d="M113 188.4h.5zM113 188.4l.5 .1zM113 188.5h.5zM113 188.5h.5z"/>
<path d="M116.9 195.1h.2zM117 195.1h.1z"/>
<path d="M117 194.4h.1zM116.9 194.4h.2z"/>
<path d="M116.9 194.4h.3zM116.9 194.4h.3zM116.9 194.4h.3zM116.9 194.4h.3z"/>
<path d="M116.9 194.4h.3zM116.9 194.4h.3z"/>
<path d="M116.9 195h.3zM116.9 195l.2 .1z"/>
<path d="M116.9 194.4h.3zM116.8 194.4h.4z"/>
<path d="M116.9 195h.3zM116.9 195h.3zM116.9 195h.3zM116.9 195h.3z"/>
<path d="M116.8 194.4l.4 .1zM116.8 194.4l.4 .1z"/>
<path d="M116.8 194.5h.5zM116.8 194.5h.5z"/>
<path d="M116.8 195h.4zM116.8 195h.4z"/>
<path d="M116.8 194.5h.5zM116.8 194.5h.5z"/>
<path d="M116.8 194.5h.5zM116.7 194.5h.6z"/>
<path d="M116.8 194.9h.5zM116.8 194.9l.4 .1zM116.8 195h.4zM116.8 195h.4z"/>
<path d="M116.7 194.5l.6 .1zM116.7 194.5l.6 .1z"/>
<path d="M116.7 194.6h.7zM116.7 194.6h.7zM116.7 194.6h.7z"/>
<path d="M116.7 194.9h.6zM116.7 194.9h.7z"/>
<path d="M116.7 194.9h.6zM116.7 194.9h.6z"/>
<path d="M116.7 194.9h.6zM116.7 194.9h.6zM116.8 194.9h.5zM116.8 194.9h.5z"/>
<path d="M116.7 194.6h.7zM116.7 194.6h.7z"/>
<path d="M116.7 194.6l.7 .1zM116.7 194.6l.7 .1z"/>
<path d="M116.7 194.7h.7zM116.7 194.7h.7zM116.7 194.7h.7zM116.7 194.7h.7z"/>
<path d="M116.7 194.7l.7 .1zM116.7 194.7l.7 .1z"/>
<path d="M116.7 194.8h.7zM116.7 194.8h.7z"/>
<path d="M116.7 194.8l.7 .1zM116.7 194.8l.7 .1z"/>
</g>
<!-- layer: ereve -->
<path d="M17 22.2h176v252.8h-176zM18.7 23.9h172.6v249.5h-172.6zM36.2 26l129-.4 .4 246.6-129.2-.1zM37.7 28.8h124.6v241.8l-124.6-.6z" fill="none" stroke="#000" stroke-width=".25"/>
<!-- layer: SEMBOL -->
<g fill="none" stroke="#000" stroke-width=".25">
<path d="M37.7 206.4l124.5 .1v63.8l-124.5-.1zM38.1 206.8l123.7 .1v63.1l-123.7-.2zM38.1 219.4h122.9M38.1 213.1h122.9M47.5 215.3h8v2.9h-8zM55.5 215.3l-8 2.6M65 213.1v56.7M99.5 213.1v56.7M100.6 216h5.1M120.2 216h5.1M126.5 213.1v56.7M38.1 238.3h122.9"/>
<path d="M38.1 232h122.9M38.1 225.7h122.9M47.5 228.1h8v2.7h-8zM47.5 234.5h8v2.7h-8zM47.5 221.7h8v2.7h-8zM55.5 221.7l-8 2.7M55.5 228.1l-8 2.7M55.5 234.5l-8 2.7M100.6 235h5.1M100.6 235.6h5.1M100.6 227.9h5.1M100.6 228.6h5.1"/>
<path d="M100.6 222h5.1M120.2 235h5.1M120.2 235.6h5.1M120.2 227.9h5.1M120.2 228.6h5.1M120.2 222h5.1M38.1 257.2h122.9M38.1 250.9h122.9M38.1 244.6h122.9M44.4 253.3h8v2.7h-8zM44.4 252.7h11.4M47.5 240.5h8v2.7h-8z"/>
<path d="M52.4 253.3h3.4v2.7h-3.4zM55.5 246.8v2.6h-8v-2.6h8l-8 2.6M55.5 240.5l-8 2.7M100.6 247.1h20.2M100.6 253.7h20.2M100.6 241.3h20.2M107.3 257.9v2.2h-1.6v1.5M117.9 257.9v2.2h1.6v1.5M38.1 263.5h122.9M39.1 260.6h5.2M39.1 266.9h5.2M58.7 260.6h5.1"/>
<path d="M58.7 266.9h5.1M107.3 260.1h1.6v1.5M111.6 268v-1.3h2.7v1.3M113 264.8v1.6h-1.6v1.6M113 266.4h1.6v1.6M117.9 260.1h-1.6v1.5"/>
<circle cx="102.6" cy="215.6" r=".11"/>
<circle cx="103.2" cy="221.4" r=".11"/>
<circle cx="122.1" cy="221.4" r=".11"/>
<circle cx="122.7" cy="221.4" r=".11"/>
<circle cx="41.6" cy="266.3" r=".11"/>
<circle cx="61.2" cy="266.3" r=".11"/>
</g>
<g fill="#000" stroke="#000" stroke-width=".15">
<path d="M100.6 247.1l1.3 .4v-.8zM100.6 247.1l1.3 .4v-.8z"/>
<path d="M108.9 253.3l1.2 .4-1.2 .4zM108.9 253.3l1.2 .4-1.2 .4z"/>
<path d="M119.6 253.3l1.2 .4-1.2 .4zM119.6 253.3l1.2 .4-1.2 .4z"/>
<path d="M119.6 240.8l1.2 .5-1.2 .3zM119.6 240.8l1.2 .5-1.2 .3z"/>
</g>
<text font-size="3.6" x="77.7" y="32.4">İŞARET LİSTESİ</text>
<g font-size="3.4">
<text x="105.8" y="145.6">M</text>
<text x="115.5" y="145.6">G</text>
</g>
<text font-size="2.9" x="104.6" y="36.2">KUVVETLİ AKIM</text>
<text font-size="2.8" x="76.4" y="211.6">ZAYIF AKIM İŞARET LİSTESİ</text>
<g font-size="2.5">
<text x="45.3" y="40.4">İŞARET</text>
<text x="60" y="36.7">KUVVETLİ AKIM</text>
<text x="73.4" y="40.2">ANLAMI</text>
<text x="106.2" y="40.1">İŞARET</text>
<text x="134.3" y="40">ANLAMI</text>
<text x="61.8" y="46.3">1,5 ve 2,5 mm² besleme hattı</text>
<text x="122.8" y="44.7">Normal, komutatör ve</text>
<text x="122.8" y="47.8">vaeviyen anahtar</text>
<text x="61.8" y="52.3">1 numaralı linye hattı</text>
<text x="122.8" y="53">Normal, komutatör ve</text>
<text x="61.8" y="56.1">1 numaralı kolon hattı</text>
<text x="61.9" y="59.8">Aşağıdan yukarı doğru besleme</text>
<text x="122.8" y="56">vaeviyen anahtar (Etanj)</text>
<text x="61.9" y="65.3">Yukarı doğru besleme</text>
<text x="61.9" y="62.4">Aşağıya doğru besleme</text>
<text x="122.8" y="61">Basma anahtarı (Düğme tipi)</text>
<text x="122.9" y="64.1">Anahtarlı armatür</text>
<text x="61.9" y="69">Çizim kolaylığı bakımdan çok</text>
<text x="122.9" y="70.8">Normal ve etanj armatür</text>
<text x="61.9" y="72.1">iletken olarak gösterilmesi</text>
<text x="61.9" y="78.9">Buat ve kare buat</text>
<text x="61.8" y="87.5">Sayaç tablosu</text>
<text x="123.4" y="87.2">Aplik ve projektör</text>
<text x="61.9" y="95.5">Isık dağıtım tablosu</text>
<text x="123.3" y="94.1">Noktasal aydınlatmalı PLC</text>
<text x="61.9" y="101.3">Kuvvet tali dağıtım tablosu</text>
<text x="123.3" y="97.2">Downlight armatür</text>
<text x="61.9" y="104.9">Kuvvet ana dağıtım tablosu</text>
<text x="123.3" y="105.7">Etranj Fluoresant armatür</text>
<text x="123.3" y="102.1">Fluoresant armatür</text>
<text x="123.3" y="112.2">Kare ve yuvarlak fluoresant</text>
<text x="104.1" y="121.8">MO</text>
<text x="123.3" y="120.6">Merdiven otomatiği ve butonu</text>
<text x="62.3" y="129.9">Termik Manyetik Şalter</text>
<text x="123.3" y="130.1">(Bir ve üç fazlı)</text>
<text x="123.4" y="127.1">Akım transformatörü</text>
<text x="123.3" y="135.5">Gerilim transformatörü</text>
<text x="61.9" y="143.9">Yangın(300mA) ve Hayat(30mA)</text>
<text x="123.3" y="138.5">(Bir ve üç fazlı)</text>
<text x="61.9" y="146.9">eşikli hata akımı koruma şalteri</text>
<text x="123.3" y="145.4">Motor, Generatör</text>
<text x="61.9" y="150.7">Kontaktör</text>
<text x="61.9" y="154.2">Hata gerilimi koruma şalteri</text>
<text x="123.3" y="153.8">Beton direk</text>
<text x="123.4" y="151.2">Ağaç direk</text>
<text x="61.9" y="159.3">Bir fazlı topraklı priz</text>
<text x="61.9" y="162">Bir fazlı etanj topraklı priz</text>
<text x="123.3" y="156.6">Demir direk</text>
<text x="61.9" y="164.5">Üç fazlı topraklı priz</text>
<text x="114.2" y="164.4">ZAYIF AKIM İŞARET LİSTESİ</text>
<text x="62" y="170.2">Çiftli ve beşli topraklı priz</text>
<text x="107.8" y="170.8">İŞARET</text>
<text x="135.9" y="170.7">ANLAMI</text>
<text x="46.9" y="179">Wh</text>
<text x="61.9" y="177.6">Bir fazlı sayaç</text>
<text x="123.3" y="177.9">Zil transformatörü ve kapı zili</text>
<text x="61.9" y="184.6">Üç fazlı aktif sayaç</text>
<text x="61.9" y="188.9">Üç fazlı reaktif sayaç</text>
<text x="123.3" y="187">Tekli ve çoklu kapı zili düğmesi</text>
<text x="64.5" y="194.5">Fırın , Klima , Buzdolabı</text>
<text x="123.3" y="194.7">Kapı otomatiği ve düğmesi</text>
<text x="62.4" y="201">Bulaşık Makinesi</text>
<text x="123.3" y="203.2">Topraklama</text>
<text x="62.1" y="204.2">Çamaşır Makinesi</text>
</g>
<text font-size="2.4" x="122.8" y="79">Sokak Aydınlatma ve avize armatür</text>
<g font-size="2.3">
<text x="61.9" y="110">Üç fazlı buşonlu sigorta</text>
<text x="61.9" y="113.5">Üç fazlı bıçaklı sigorta</text>
<text x="61.9" y="118.4">Bir fazlı anahtarlı otomatik sigorta</text>
<text x="61.9" y="122.4">Üç fazlı anahtarlı otomatik sigorta</text>
<text x="61.9" y="136.3">Termik röleli koruma anahtarı</text>
<text x="42.7" y="187.8">Wh</text>
</g>
<g font-size="2.1">
<text x="52.8" y="187.6">VArh</text>
<text x="105" y="194.8">KO</text>
</g>
<g font-size="1.8">
<text x="48.1" y="217.1">G</text>
<text x="50.8" y="217.6">T</text>
<text x="53.7" y="217.9">K</text>
<text x="106.4" y="216.4">K10x15 - 10 PVC</text>
<text x="110.7" y="218">20</text>
<text x="48.1" y="223.3">G</text>
<text x="50.8" y="223.8">T</text>
<text x="53.7" y="224.1">K</text>
<text x="106.4" y="222.2">K10x15 - 10 PVC</text>
<text x="110.7" y="223.9">20</text>
<text x="48.1" y="229.7">A</text>
<text x="50.8" y="230.2">T</text>
<text x="53.7" y="230.5">K</text>
<text x="108.8" y="228.2">ÇB - Q 100</text>
<text x="111.8" y="229.8">30</text>
<text x="48.1" y="236.1">A</text>
<text x="50.8" y="236.6">T</text>
<text x="53.7" y="236.9">K</text>
<text x="108.8" y="235.2">PVC - Q 50</text>
<text x="111.8" y="236.9">70</text>
<text x="48.1" y="242.1">K</text>
<text x="50.8" y="242.6">T</text>
<text x="53.7" y="243">K</text>
<text x="104.7" y="242.9">PVC 26-10 PVC</text>
<text x="48.1" y="248.4">K</text>
<text x="50.8" y="248.8">T</text>
<text x="53.7" y="249.1">K</text>
<text x="104.7" y="248.8">PVC 26-10 PVC</text>
<text x="46.5" y="255.3">KTV</text>
<text x="52.6" y="255.3">TV</text>
<text x="104.7" y="255.4">PVC 26-10 PVC</text>
<text x="45" y="260.9">PVC 26-10 PVC</text>
<text x="49.2" y="262.5">20</text>
<text x="45" y="267.2">PVC 26-10 PVC</text>
<text x="49.2" y="268.9">20</text>
</g>
<g font-size="1.7">
<text x="46.6" y="42.8">1,5</text>
<text x="46.7" y="46.8">2,5</text>
<text x="43.4" y="52.9">1</text>
<text x="53.9" y="53">1</text>
<text x="58.6" y="159.3">3~</text>
<text x="56.7" y="167.5">5</text>
<text x="106.1" y="175.5">220/12 V</text>
</g>
<g font-size="1.6">
<text x="39.3" y="143.6">300 mA</text>
<text x="51.5" y="143.6">30 mA</text>
</g>
<g font-size="1.5">
<text x="127.5" y="215.3">10x15 cm ÖLÇÜSÜNDE SIVA ALTI KANAL</text>
<text x="68.1" y="216.1">BİNA ANA GİRİŞ TERMİNAL KUTUSU</text>
<text x="68.1" y="218.1">( SIVA ÜSTÜ )</text>
<text x="127.5" y="221.5">10x15 cm ÖLÇÜSÜNDE SIVA ÜSTÜ KANAL</text>
<text x="127.6" y="218.7">20m UZUNLUĞUNDA TELEFON KABLOSU</text>
<text x="127.6" y="217">İÇİNDEN ÇEKİLEN PVC KILIFLI 10 ÇİFTLİK</text>
<text x="68.1" y="222.6">BİNA ANA GİRİŞ TERMİNAL KUTUSU</text>
<text x="68.1" y="224.5">( SIVA ALTI )</text>
<text x="127.5" y="227.9">100 mm ÇAPINDA 30m UZUNLUĞUNDA</text>
<text x="127.6" y="225">20m UZUNLUĞUNDA TELEFON KABLOSU</text>
<text x="127.6" y="223.2">İÇİNDEN ÇEKİLEN PVC KILIFLI 10 ÇİFTLİK</text>
<text x="68.1" y="230.6">( SIVA ÜSTÜ )</text>
<text x="68.2" y="228.5">ARA TERMİNAL KUTUSU</text>
<text x="127.6" y="234">50 mm ÇAPINDA 70m UZUNLUĞUNDA PVC</text>
<text x="127.6" y="231.2">YERALTI İRTİBAT GÜZERGAHI</text>
<text x="127.6" y="229.5">ÇİMENTO BORU İLE YAPILAN TELEKOM</text>
<text x="68.1" y="237.3">( SIVA ALTI )</text>
<text x="68.2" y="235.5">ARA TERMİNAL KUTUSU</text>
<text x="127.6" y="237.5">İRTİBAT GÜZERGAHI</text>
<text x="127.6" y="235.7">BORU İLE YAPILAN TELEKOM YERALTI</text>
<text x="68.1" y="242.4">KAT TERMİNAL KUTUSU ( SIVA ÜSTÜ )</text>
<text x="127.6" y="242.7">ÜST KATA ÇIKAN TELEFON KABLOSU</text>
<text x="68.1" y="248.6">KAT TEMİNAL KUTUSU ( SIVA ALTI )</text>
<text x="127.7" y="248.5">ALT KATA İNEN TELEFON KABLOSU</text>
<text x="68.1" y="255">TV VE KABLOLU TV PANOSU</text>
<text x="127.7" y="255.6">TELEFON KABLOSU</text>
<text x="127.7" y="253.4">ALT KATTAN GELİP ÜST KATA ÇIKAN</text>
<text x="68.1" y="259.3">PVC 26'LIK BURU İÇİNDEN ÇEKİLEN PVC</text>
<text x="68.2" y="262.8">TELEFON KABLOSU (SIVA ALTI )</text>
<text x="68.2" y="261.1">KILIFLI 10 ÇİFTLİK 20m UZUNLUĞUNDA</text>
<text x="106.4" y="262.9">TP</text>
<text x="117.1" y="262.9">TD</text>
<text x="127.6" y="261.4">TELEFON PRİZİ ve DATA PRİZİ</text>
<text x="68.1" y="265.8">PVC 26'LIK BURU İÇİNDEN ÇEKİLEN PVC</text>
<text x="68.2" y="269.3">TELEFON KABLOSU (SIVA ÜSTÜ )</text>
<text x="68.2" y="267.5">KILIFLI 10 ÇİFTLİK 20m UZUNLUĞUNDA</text>
<text x="111.9" y="269.2">TV</text>
<text x="127.6" y="267.7">TELEVİZYON PRİZİ</text>
</g>
</svg>
